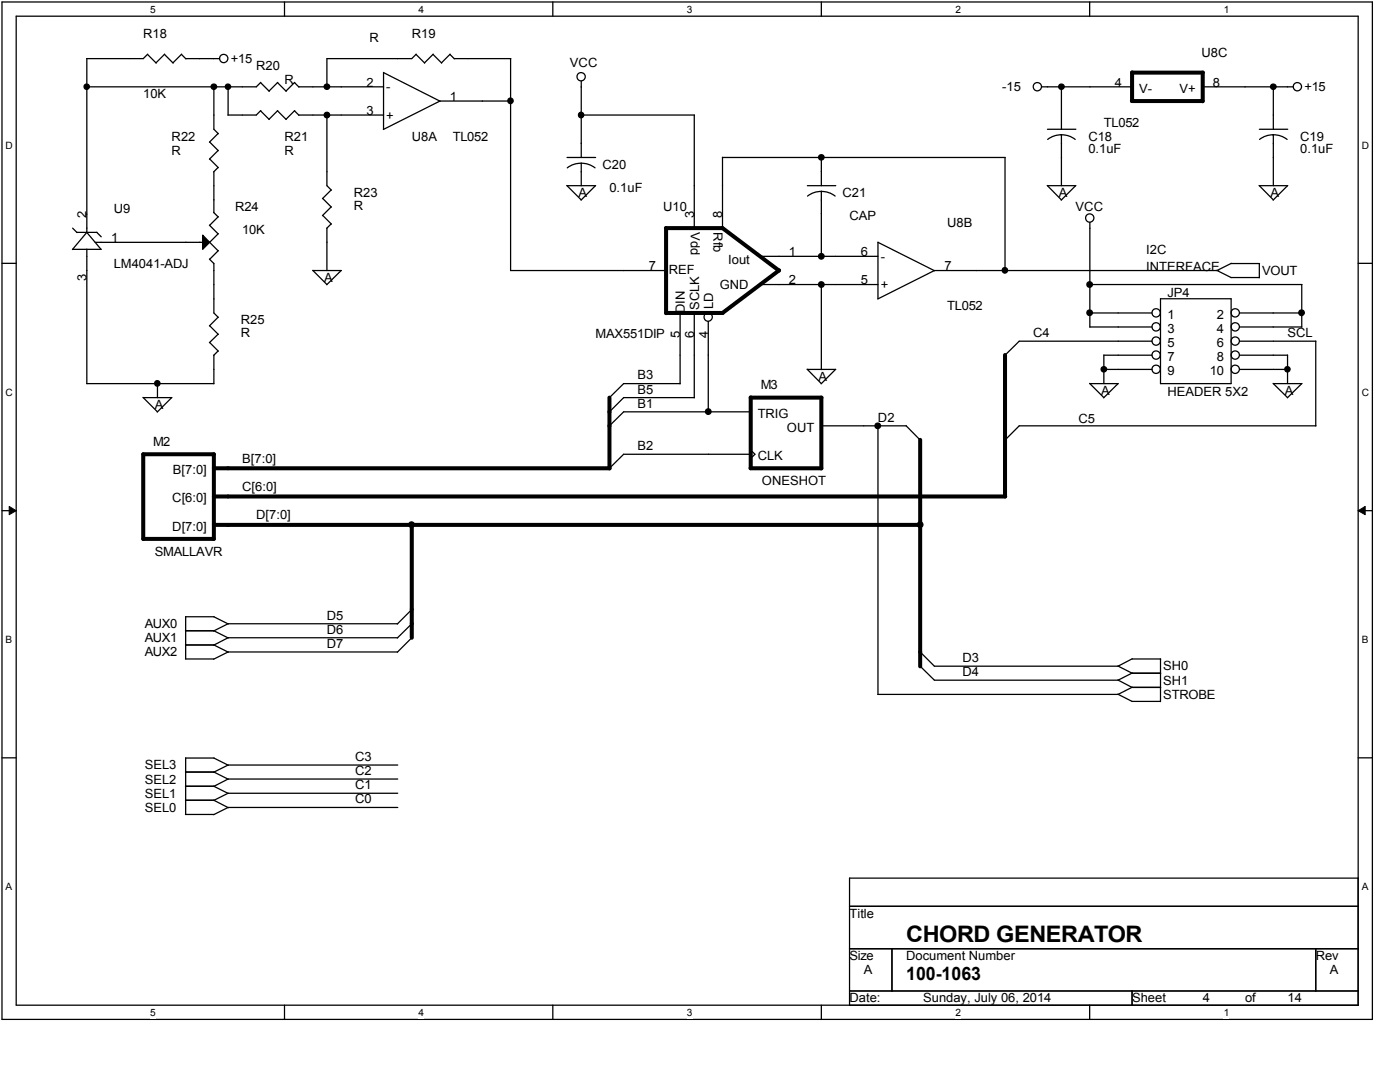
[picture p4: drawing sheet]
<svg xmlns="http://www.w3.org/2000/svg" width="279mm" height="216mm" viewBox="0 0 279 216" stroke-linecap="round" stroke-linejoin="round" font-family="sans-serif">
<path d="M.4 .4h273.5v203h-273.5zM3.2 3.2h267.9v197.4h-267.9z" fill="none" stroke="#000" stroke-width=".25"/>
<g fill="#fff">
<path d="M30 .7h1.1v2.3h-1.1z"/>
<path d="M30 200.9h1.1v2.3h-1.1z"/>
</g>
<path d="M56.8 .4v2.8M56.8 200.6v2.8" fill="none" stroke="#000" stroke-width=".25"/>
<g fill="#fff">
<path d="M83.5 .7h1.1v2.3h-1.1z"/>
<path d="M83.5 200.9h1.1v2.3h-1.1z"/>
</g>
<path d="M110.3 .4v2.8M110.3 200.6v2.8" fill="none" stroke="#000" stroke-width=".25"/>
<g fill="#fff">
<path d="M137.1 .7h1.1v2.3h-1.1z"/>
<path d="M137.1 200.9h1.1v2.3h-1.1z"/>
</g>
<path d="M163.9 .4v2.8M163.9 200.6v2.8" fill="none" stroke="#000" stroke-width=".25"/>
<g fill="#fff">
<path d="M190.7 .7h1.1v2.3h-1.1z"/>
<path d="M190.7 200.9h1.1v2.3h-1.1z"/>
</g>
<path d="M217.5 .4v2.8M217.5 200.6v2.8" fill="none" stroke="#000" stroke-width=".25"/>
<g fill="#fff">
<path d="M244.2 .7h1.1v2.3h-1.1z"/>
<path d="M244.2 200.9h1.1v2.3h-1.1z"/>
<path d="M1.1 27.9h1.5v2.2h-1.5z"/>
<path d="M271.8 27.9h1.4v2.2h-1.4z"/>
<path d="M1.1 77.2h1.5v2.2h-1.5z"/>
<path d="M271.8 77.2h1.4v2.2h-1.4z"/>
</g>
<path d="M.4 52.5h2.8M271.1 52.5h2.8" fill="none" stroke="#000" stroke-width=".25"/>
<g fill="#fff">
<path d="M1.1 126.5h1.3v2.3h-1.3z"/>
<path d="M271.8 126.5h1.3v2.3h-1.3z"/>
</g>
<path d="M.4 101.9h2.8M271.1 101.9h2.8" fill="none" stroke="#000" stroke-width=".25"/>
<path d="M1.8 101.1l1.4 .8-1.4 .8zM271.1 101.9l1.3-.8v1.6z" fill="#000"/>
<path d="M1.8 101.1l1.4 .8-1.4 .8zM271.1 101.9l1.3-.8v1.6z" fill="none" stroke="#000" stroke-width=".2"/>
<g fill="#fff">
<path d="M1.1 175.9h1.3v2.2h-1.3z"/>
<path d="M271.8 175.9h1.3v2.2h-1.3z"/>
</g>
<g fill="none" stroke="#000" stroke-width=".25">
<path d="M17.3 11.7v34.7l-2.9 3.4M29.4 10.9l1.8 1.7M29.5 10.8l-.9 .9h-11.3M32.8 10.9l1.8 1.7M32.9 10.8l-1.8 1.7M36.2 10.9l.9 .8M36.2 10.8l-1.7 1.7M37.1 11.7h6.7M42.7 17.3v8.5l.9 .9M45.5 17.3v5.7M52 16.5l1.7 1.7M52 16.4l-.9 .9h-33.8"/>
<path d="M55.4 16.5l1.7 1.7M55.4 16.4l-1.7 1.8M58.8 16.5l.9 .9M58.8 16.4l-1.7 1.8M59.6 17.3h16.9M83 10.9l1.8 1.7M83.1 10.8l-.9 .9h-17v5.7M86.4 10.9l1.7 1.7M86.5 10.8l-1.8 1.7M89.8 10.9l.9 .8M89.8 10.8l-1.7 1.7M90.6 11.7h11.3"/>
<path d="M101.9 11.7v42.3h31M116 16.2v15.2M207.9 17.3h18M211.8 17.3v8.5M240 17.3h18.1M254.1 17.3v8.5M41.8 28.3l1.8 1.8M41.8 31.7l1.8 1.8M42.7 34.3v8.1l.8 .9M43.5 26.6l-1.7 1.8M43.5 30l-1.7 1.8M43.5 33.4l-.9 .9"/>
<path d="M52 22.1l1.7 1.7M52 22.1l-.9 .9h-5.6M55.4 22.1l1.7 1.7M55.4 22.1l-1.7 1.7M58.8 22.1l.9 .9M58.8 22.1l-1.7 1.7M59.6 23h16.9M64.4 39.6l1.7 1.7M65.2 22.9v14.2l.9 .8M66.1 37.9l-1.7 1.7M87.8 20.2l-11.3-5.8v11.4M101.9 20.2h-14.1l-11.3 5.6"/>
<path d="M113.1 37l2.9 2.9M113.2 37.1h5.7M113.2 31.4h5.7M116 32.6l1.4 .2 1.3 .7M116 32.6l-1.5 .2-1.3 .7M116 32.6v4.5M116 23h22.6M118.8 37.1l-2.8 2.8M138.6 23v22.5M144.2 31.4v14.1M144.2 31.4h56.4M161.1 37.1h5.7"/>
<path d="M163.9 38.2l1.5 .2 1.3 .7M163.9 38.2l-1.4 .2-1.3 .7M163.9 31.4v5.7M163.9 38.2v12.9M200.6 31.4v22.6M209 37l2.8 2.9M209 37.1h5.7l-2.9 2.8M209 25.8h5.7M211.8 26.9l1.5 .2 1.3 .7M211.8 26.9l-1.4 .2-1.3 .7M211.8 26.9v10.2M251.3 37l2.8 2.9"/>
<path d="M251.3 37.1h5.7M251.3 25.8h5.7M254.1 26.9l1.5 .2 1.3 .7M254.1 26.9l-1.4 .2-1.3 .7M254.1 26.9v10.2M257 37.1l-2.9 2.8M14.5 45.5l.9 .9M14.5 49.8h5.7M15.3 46.4h4.1M17.3 46.3l2.9 3.5M17.3 49.7v26.8M19 48.4h21.4"/>
<path d="M19.3 46.4l.9 .9M40.4 46.9l1.4 1.5-1.4 1.4zM41.8 51.7l.9 .9M41.8 48.3l1.7 1.7M41.8 44.9l1.7 1.8M42.7 52.5v10l.9 .8M43.6 50l-1.8 1.7M43.6 46.6l-1.8 1.8M43.6 43.2l-1.8 1.8M62.4 53.9l2.8 2.9M62.5 54h5.6l-2.9 2.8M64.4 43l1.7 1.7"/>
<path d="M65.2 45.5v8.5M66.1 41.3l-1.7 1.7M66.1 44.7l-.9 .9M151.8 51.1h23.4M151.8 56.8h23.4M163.9 56.8v17M175.2 48.3v11.3M175.2 48.4l11.3 5.6M217.5 44.4v20.9M217.5 56.8h42.3M231.6 59.6h14.1v16.9h-14.1zM242.8 53.9l2.9 1.5h5.6"/>
<path d="M245.7 52.6h5.7M245.7 52.5l-2.8 1.5h-56.4l-11.3 5.7M251.3 52.6v2.8M259.8 56.8v8.5M17.3 76.5h25.4M28.5 79.3l2.9 2.9M28.6 79.3h5.7M31.4 76.5v2.8M34.3 79.3l-2.9 2.9M41.8 65l1.8 1.7M41.8 68.3l1.8 1.8M43.5 70l-.8 .9v5.7"/>
<path d="M43.5 63.3l-1.7 1.7M43.5 66.7l-1.7 1.7M135.7 62.5v14.1M135.8 76.5h-11.3l-2.9 2.9M138.6 62.5v16.9M138.6 79.3h-14.1l-2.9 2.9M141.4 64.1v18.1M166.8 73.7l-2.9 2.9M166.8 73.7h-5.7l2.8 2.8M217.5 76.5l2.8 2.8M217.5 62.5h12.4M217.5 76.5h5.7"/>
<path d="M217.5 65.2h12.4M220.3 73.7h9.6M220.3 70.9h9.6M220.3 70.8v5.7M223.1 76.5l-2.8 2.9M229.9 68.1h-26.5l-2.9 2.8M247.4 73.7h9.6M247.4 62.5h12.4M247.4 65.2h12.4M247.4 68.1h15.2M247.4 70.9h9.6M254.1 76.5l2.9 2.8"/>
<path d="M254.1 76.5h5.7M257 70.8v5.7M259.8 76.5l-2.9 2.9M262.6 68.1v16.9M149.8 82.2h-25.3l-2.9 2.8M149.8 89.8l.9 .8-.9 .9M149.8 90.6h-25.3l-2.9 2.9M163.9 85h17M175.2 84.9v53.7M180.8 85l2.9 2.8M262.6 85h-59.2l-2.9 2.8M37 131.5h5.7"/>
<path d="M37 125.9h5.7M37 128.7h5.7M37.1 123v8.5M37.1 123.1h5.6M42.7 123.1l2.9 1.4M42.7 128.7l2.9 1.4M45.5 127.3h33.8M45.5 130.1h33.8M45.5 127.3l-2.9 1.4M45.5 130.1l-2.9 1.4M79.4 124.5h-33.9l-2.9 1.4 3 1.4M82.2 121.6l-2.9 2.9"/>
<path d="M82.2 124.5l-2.9 2.8M82.2 127.3l-2.9 2.8M183.6 130.1l2.9 2.8h36.7M183.6 132.9l2.9 2.8h36.7M223.1 132.9l2.8 1.4M223.1 135.7l2.8 1.5M223.1 138.5l2.8 1.5M225.9 134.3h5.7M225.9 137.2h5.7M225.9 140h5.7M225.9 131.5h5.7M226 131.4l-2.9 1.5"/>
<path d="M226 134.3l-2.9 1.4M226 137.1l-2.9 1.5h-47.9M231.6 131.5v8.5M.4 151.2h2.8M37 159.7h5.7M37 156.9h5.7M37 154.1h5.7M37.1 151.2v11.3M37.1 151.3h5.6M42.7 151.3l2.9 1.4M42.7 154.1l2.9 1.4M79.4 158.3h-33.9l-2.8 1.4 2.9 1.5"/>
<path d="M79.4 155.4h-33.9l-2.8 1.5 2.9 1.4M79.4 152.7h-33.9l-2.9 1.4M271.1 151.2h2.8M37 162.5h5.7M79.4 161.1h-33.9l-2.9 1.5M169.5 175.2h101.6v25.4h-101.6zM169.5 180.8h101.6M169.5 189.3h101.6M169.5 197.7h101.6M178 189.3v8.4M225.9 197.7v2.9M262.6 189.3v8.4"/>
<circle cx="17.3" cy="17.3" r=".54"/>
<circle cx="42.7" cy="17.3" r=".55"/>
<circle cx="44.6" cy="11.7" r=".83"/>
<circle cx="45.5" cy="17.3" r=".54"/>
<circle cx="65.2" cy="17.3" r=".55"/>
<circle cx="116" cy="15.3" r=".83"/>
<circle cx="207" cy="17.3" r=".83"/>
<circle cx="211.8" cy="17.3" r=".55"/>
<circle cx="254.1" cy="17.3" r=".55"/>
<circle cx="258.9" cy="17.3" r=".83"/>
<circle cx="65.2" cy="23" r=".56"/>
<circle cx="101.9" cy="20.1" r=".55"/>
<circle cx="116" cy="23" r=".55"/>
<circle cx="163.9" cy="31.4" r=".55"/>
<circle cx="163.9" cy="51.1" r=".56"/>
<circle cx="163.9" cy="56.8" r=".56"/>
<circle cx="200.5" cy="53.9" r=".55"/>
<circle cx="217.5" cy="56.8" r=".56"/>
<circle cx="217.5" cy="43.5" r=".83"/>
<circle cx="31.4" cy="76.5" r=".55"/>
<circle cx="141.3" cy="63.3" r=".83"/>
<circle cx="217.5" cy="62.4" r=".56"/>
<circle cx="220.3" cy="73.7" r=".55"/>
<circle cx="230.7" cy="65.2" r=".83"/>
<circle cx="230.7" cy="70.8" r=".83"/>
<circle cx="230.7" cy="73.7" r=".83"/>
<circle cx="230.7" cy="68.1" r=".83"/>
<circle cx="230.7" cy="62.4" r=".83"/>
<circle cx="246.5" cy="65.2" r=".83"/>
<circle cx="246.5" cy="70.8" r=".83"/>
<circle cx="246.5" cy="73.7" r=".83"/>
<circle cx="246.5" cy="68.1" r=".83"/>
<circle cx="246.5" cy="62.4" r=".83"/>
<circle cx="256.9" cy="73.7" r=".54"/>
<circle cx="259.7" cy="62.4" r=".56"/>
<circle cx="141.3" cy="82.1" r=".56"/>
<circle cx="175.2" cy="85" r=".56"/>
<circle cx="82.1" cy="104.7" r=".56"/>
<circle cx="183.6" cy="104.7" r=".56"/>
</g>
<g fill="#000">
<path d="M40.4 46.9l1.4 1.5-1.4 1.4z"/>
<circle cx="17.3" cy="17.3" r=".54"/>
<circle cx="42.7" cy="17.3" r=".55"/>
<circle cx="45.5" cy="17.3" r=".54"/>
<circle cx="65.2" cy="17.3" r=".55"/>
<circle cx="211.8" cy="17.3" r=".55"/>
<circle cx="254.1" cy="17.3" r=".55"/>
<circle cx="65.2" cy="23" r=".56"/>
<circle cx="101.9" cy="20.1" r=".55"/>
<circle cx="116" cy="23" r=".55"/>
<circle cx="163.9" cy="31.4" r=".55"/>
<circle cx="163.9" cy="51.1" r=".56"/>
<circle cx="163.9" cy="56.8" r=".56"/>
<circle cx="200.5" cy="53.9" r=".55"/>
<circle cx="217.5" cy="56.8" r=".56"/>
<circle cx="31.4" cy="76.5" r=".55"/>
<circle cx="217.5" cy="62.4" r=".56"/>
<circle cx="220.3" cy="73.7" r=".55"/>
<circle cx="256.9" cy="73.7" r=".54"/>
<circle cx="259.7" cy="62.4" r=".56"/>
<circle cx="141.3" cy="82.1" r=".56"/>
<circle cx="175.2" cy="85" r=".56"/>
<circle cx="82.1" cy="104.7" r=".56"/>
<circle cx="183.6" cy="104.7" r=".56"/>
</g>
<g fill="none" stroke="#000" stroke-width=".8">
<path d="M240 14.5v5.7M240.1 14.5h-14.2v5.7M225.9 20.2h14.1M132.9 45.5h11.3M132.9 45.5v17M144.1 45.5l11.3 8.5M155.5 53.9l-11.3 8.6M121.6 79.3v14.2M132.9 62.5h11.3M149.8 79.3h14.2M149.8 79.3v14.1M163.9 79.3v14.2"/>
<path d="M200.6 70.8v28.3M28.6 90.6h14.1v16.9h-14.1zM42.7 93.4h79M42.7 99.1h157.9M149.8 93.4h14.1M183.6 87.8v45.2M42.7 104.7h141M82.2 104.7v22.6"/>
</g>
<text font-size="4.5" x="180.8" y="187.9">CHORD GENERATOR</text>
<text font-size="3.7" x="180.8" y="195.5">100-1063</text>
<g font-size="2.5">
<text x="28.6" y="7.5">R18</text>
<text x="73.7" y="8.4">R</text>
<text x="82.2" y="7.5">R19</text>
<text x="239.8" y="11.4">U8C</text>
<text x="46.1" y="12.6">+15</text>
<text x="51.1" y="14">R20</text>
<text x="56.8" y="16.8">R</text>
<text x="73.1" y="17.3">2</text>
<text x="113.8" y="13.4">VCC</text>
<text x="222.5" y="17.3">4</text>
<text x="242" y="17.3">8</text>
<text x="28.6" y="19.6">10K</text>
<text x="73.1" y="22.9">3</text>
<text x="77.1" y="23.8">+</text>
<text x="77.1" y="18.2">-</text>
<text x="89.8" y="20.1">1</text>
<text x="200" y="18.2">-15</text>
<text x="227.3" y="18.5">V-</text>
<text x="235.4" y="18.5">V+</text>
<text x="260.3" y="18.2">+15</text>
<text x="34.3" y="28.1">R22</text>
<text x="56.8" y="28.1">R21</text>
<text x="82.2" y="28.1">U8A</text>
<text x="90.3" y="28.1">TL052</text>
<text x="217.2" y="28.1">C18</text>
<text x="220.3" y="25.2">TL052</text>
<text x="259.5" y="28.1">C19</text>
<text x="34.3" y="30.9">R</text>
<text x="56.8" y="30.9">R</text>
<text x="120.2" y="33.7">C20</text>
<text x="217.2" y="30.6">0.1uF</text>
<text x="259.5" y="30.6">0.1uF</text>
<text x="70.6" y="39.3">R23</text>
<text x="70.6" y="41.9">R</text>
<text x="115.4" y="39.3">A</text>
<text x="121.6" y="38.2">0.1uF</text>
<text x="168.1" y="39.3">C21</text>
<text x="211.3" y="39.3">A</text>
<text x="253.6" y="39.3">A</text>
<text x="17.3" y="43.5" transform="rotate(-90 17.3 43.5)">2</text>
<text x="22.7" y="42.4">U9</text>
<text x="46.9" y="42.2">R24</text>
<text x="48.4" y="46.7">10K</text>
<text x="132.3" y="42.2">U10</text>
<text x="137.9" y="46.4" transform="rotate(90 137.9 46.4)">Vdd</text>
<text x="138.5" y="43.5" transform="rotate(-90 138.5 43.5)">3</text>
<text x="142.4" y="46.4" transform="rotate(90 142.4 46.4)">Rfb</text>
<text x="144.1" y="43.5" transform="rotate(-90 144.1 43.5)">8</text>
<text x="169.5" y="43.9">CAP</text>
<text x="189" y="45.3">U8B</text>
<text x="214.7" y="42.2">VCC</text>
<text x="22.2" y="48.3">1</text>
<text x="22.7" y="53.4">LM4041-ADJ</text>
<text x="129.5" y="53.9">7</text>
<text x="145.3" y="52.6">Iout</text>
<text x="157.4" y="51.1">1</text>
<text x="171.8" y="51.1">6</text>
<text x="175.8" y="52">-</text>
<text x="188.5" y="53.9">7</text>
<text x="228.8" y="50.6">I2C</text>
<text x="228.8" y="54">INTERFACE</text>
<text x="17.3" y="56.1" transform="rotate(-90 17.3 56.1)">3</text>
<text x="64.7" y="56.3">A</text>
<text x="133.5" y="54.6">REF</text>
<text x="143.6" y="57.7">GND</text>
<text x="157.4" y="56.7">2</text>
<text x="171.8" y="56.7">5</text>
<text x="175.8" y="57.7">+</text>
<text x="233" y="59.4">JP4</text>
<text x="251.9" y="54.9">VOUT</text>
<text x="48.1" y="64.7">R25</text>
<text x="136.7" y="62.5" transform="rotate(-90 136.7 62.5)">DIN</text>
<text x="139.5" y="61.9" transform="rotate(-90 139.5 61.9)">SCLK</text>
<text x="142.3" y="61.6" transform="rotate(-90 142.3 61.6)">LD</text>
<text x="189" y="61.9">TL052</text>
<text x="233" y="63.6">1</text>
<text x="242.9" y="63.6">2</text>
<text x="48.1" y="67.3">R</text>
<text x="118.8" y="67.5">MAX551DIP</text>
<text x="135.7" y="67.4" transform="rotate(-90 135.7 67.4)">5</text>
<text x="138.5" y="67.4" transform="rotate(-90 138.5 67.4)">6</text>
<text x="141.3" y="67.4" transform="rotate(-90 141.3 67.4)">4</text>
<text x="206.2" y="67.3">C4</text>
<text x="233" y="66.4">3</text>
<text x="233" y="69.2">5</text>
<text x="242.9" y="66.4">4</text>
<text x="242.9" y="69.2">6</text>
<text x="257" y="67.3">SCL</text>
<text x="127.3" y="75.7">B3</text>
<text x="151.8" y="77.7">M3</text>
<text x="163.4" y="76">A</text>
<text x="233" y="72">7</text>
<text x="233" y="74.9">9</text>
<text x="241.4" y="74.9">10</text>
<text x="242.9" y="72">8</text>
<text x="30.9" y="81.6">A</text>
<text x="127.3" y="78.5">B5</text>
<text x="127.3" y="81.4">B1</text>
<text x="151.2" y="83.3">TRIG</text>
<text x="219.7" y="78.8">A</text>
<text x="233" y="79.1">HEADER 5X2</text>
<text x="256.4" y="78.8">A</text>
<text x="30.6" y="88.9">M2</text>
<text x="127.3" y="89.8">B2</text>
<text x="157.1" y="86.1">OUT</text>
<text x="175.2" y="84.2">D2</text>
<text x="215.2" y="84.5">C5</text>
<text x="34.5" y="94.6">B[7:0]</text>
<text x="48.4" y="92.3">B[7:0]</text>
<text x="151.2" y="91.8">CLK</text>
<text x="34.4" y="100.2">C[6:0]</text>
<text x="48.4" y="98">C[6:0]</text>
<text x="152.1" y="96.9">ONESHOT</text>
<text x="34.4" y="105.9">D[7:0]</text>
<text x="51.1" y="103.6">D[7:0]</text>
<text x="30.9" y="111">SMALLAVR</text>
<text x="28.9" y="125.4">AUX0</text>
<text x="65.2" y="123.7">D5</text>
<text x="28.9" y="128.1">AUX1</text>
<text x="28.9" y="131">AUX2</text>
<text x="65.2" y="126.5">D6</text>
<text x="65.2" y="129.3">D7</text>
<text x="192.1" y="132.1">D3</text>
<text x="192.1" y="134.9">D4</text>
<text x="232.2" y="133.8">SH0</text>
<text x="232.2" y="136.6">SH1</text>
<text x="232.2" y="139.4">STROBE</text>
<text x="28.9" y="153.5">SEL3</text>
<text x="70.9" y="151.9">C3</text>
<text x="70.9" y="154.6">C2</text>
<text x="28.9" y="162">SEL0</text>
<text x="28.9" y="159.2">SEL1</text>
<text x="28.9" y="156.3">SEL2</text>
<text x="70.9" y="157.5">C1</text>
<text x="70.9" y="160.3">C0</text>
<text x="169.5" y="183.1">Title</text>
<text x="169.5" y="191.6">Size</text>
<text x="180.8" y="191.6">Document Number</text>
<text x="262.6" y="191.6">Rev</text>
<text x="172.4" y="194.4">A</text>
<text x="265.4" y="194.4">A</text>
<text x="169.5" y="200">Date:</text>
<text x="184.2" y="200">Sunday, July 06, 2014</text>
<text x="225.9" y="200">Sheet</text>
<text x="240" y="200">4</text>
<text x="248.5" y="200">of</text>
<text x="257" y="200">14</text>
</g>
<g font-size="2">
<text x="30" y="2.6">5</text>
<text x="83.5" y="2.6">4</text>
<text x="137.1" y="2.6">3</text>
<text x="190.7" y="2.6">2</text>
<text x="244.2" y="2.6">1</text>
<text x="1.1" y="29.7">D</text>
<text x="271.8" y="29.7">D</text>
<text x="1.1" y="79">C</text>
<text x="271.8" y="79">C</text>
<text x="1.1" y="128.4">B</text>
<text x="271.8" y="128.4">B</text>
<text x="1.1" y="177.7">A</text>
<text x="271.8" y="177.7">A</text>
<text x="30" y="202.7">5</text>
<text x="83.5" y="202.7">4</text>
<text x="137.1" y="202.7">3</text>
<text x="190.7" y="202.7">2</text>
<text x="244.2" y="202.7">1</text>
</g>
</svg>
